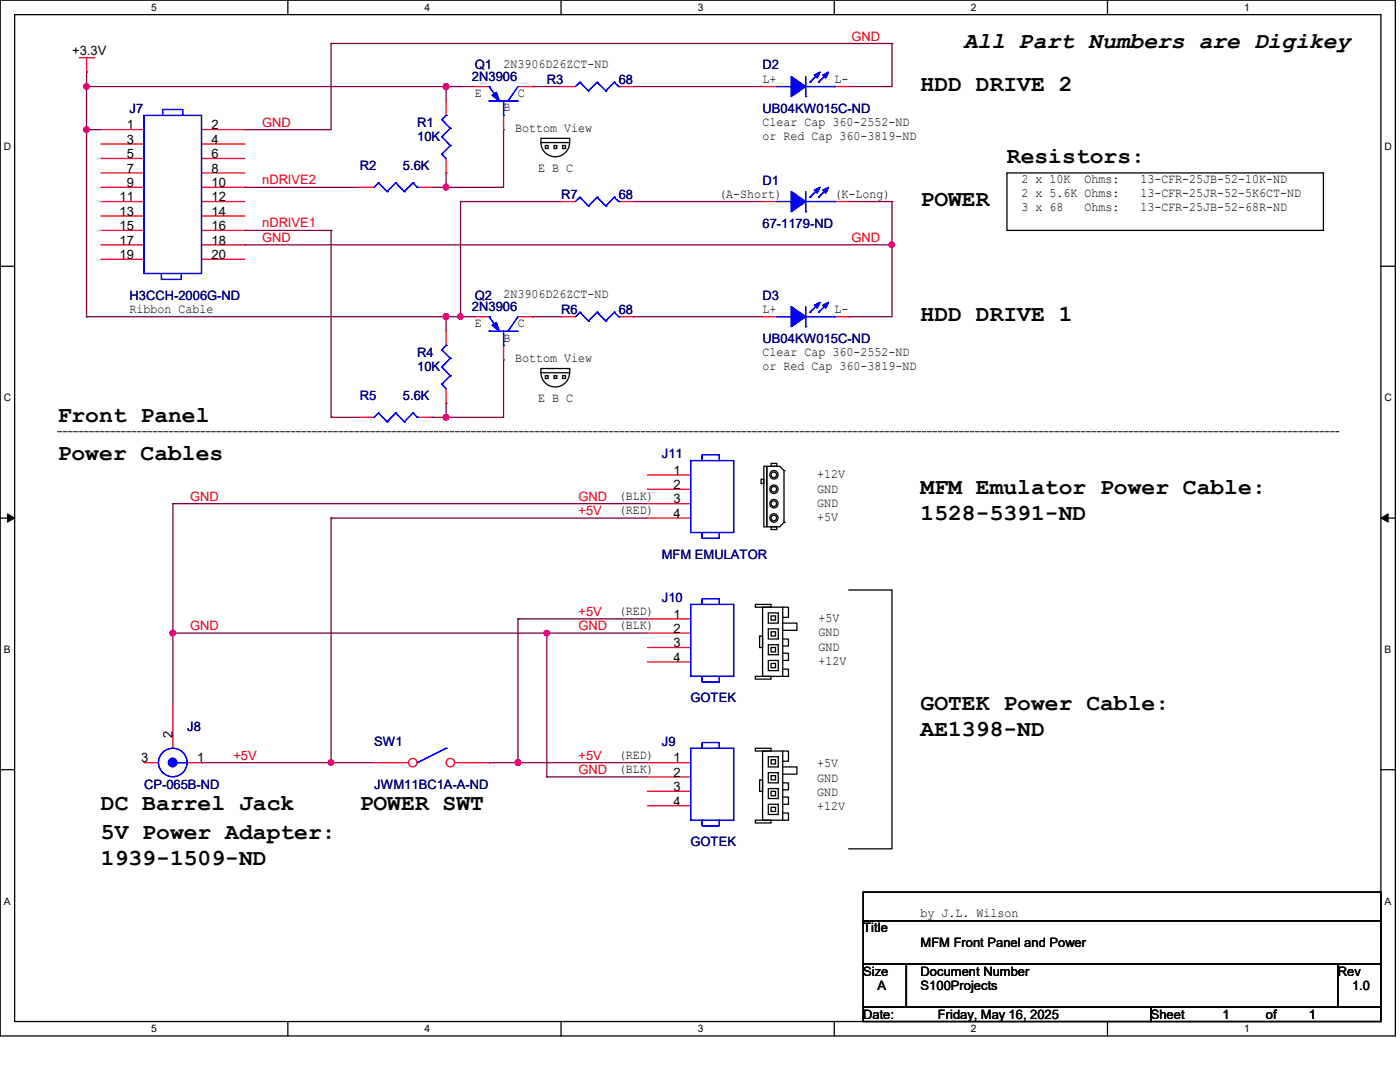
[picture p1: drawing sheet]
<svg xmlns="http://www.w3.org/2000/svg" width="279mm" height="216mm" viewBox="0 0 279 216" stroke-linecap="round" stroke-linejoin="round" font-family="sans-serif">
<path d="M0 0h278.5v206.7h-278.5zM2.9 2.9h272.7v200.9h-272.7z" fill="none" stroke="#000" stroke-width=".25"/>
<g fill="#fff">
<path d="M30.2 .3h1.1v2.3h-1.1z"/>
<path d="M30.2 204.1h1.1v2.3h-1.1z"/>
</g>
<path d="M57.4 0v2.9M57.4 203.8v2.9" fill="none" stroke="#000" stroke-width=".25"/>
<g fill="#fff">
<path d="M84.7 .3h1.1v2.3h-1.1z"/>
<path d="M84.7 204.1h1.1v2.3h-1.1z"/>
</g>
<path d="M112 0v2.9M112 203.8v2.9" fill="none" stroke="#000" stroke-width=".25"/>
<g fill="#fff">
<path d="M139.2 .3h1.1v2.3h-1.1z"/>
<path d="M139.2 204.1h1.1v2.3h-1.1z"/>
</g>
<path d="M166.5 0v2.9M166.5 203.8v2.9" fill="none" stroke="#000" stroke-width=".25"/>
<g fill="#fff">
<path d="M193.8 .3h1.1v2.3h-1.1z"/>
<path d="M193.8 204.1h1.1v2.3h-1.1z"/>
</g>
<path d="M221 0v2.9M221 203.8v2.9" fill="none" stroke="#000" stroke-width=".25"/>
<g fill="#fff">
<path d="M248.3 .3h1.1v2.3h-1.1z"/>
<path d="M248.3 204.1h1.1v2.3h-1.1z"/>
<path d="M.8 28h1.4v2.3h-1.4z"/>
<path d="M276.3 28h1.4v2.3h-1.4z"/>
<path d="M.8 78.2h1.4v2.3h-1.4z"/>
<path d="M276.3 78.2h1.4v2.3h-1.4z"/>
</g>
<path d="M0 53.1h2.9M275.6 53.1h2.9" fill="none" stroke="#000" stroke-width=".25"/>
<g fill="#fff">
<path d="M.8 128.5h1.3v2.2h-1.3z"/>
<path d="M276.3 128.5h1.3v2.2h-1.3z"/>
</g>
<path d="M0 103.4h2.9M275.6 103.4h2.9" fill="none" stroke="#000" stroke-width=".25"/>
<path d="M1.5 102.5l1.4 .9-1.4 .8zM275.6 103.4l1.4-.9v1.7z" fill="#000" stroke="#000" stroke-width=".2"/>
<g fill="#fff">
<path d="M.8 178.7h1.3v2.2h-1.3z"/>
<path d="M276.3 178.7h1.3v2.2h-1.3z"/>
</g>
<g fill="none" stroke="#000" stroke-width=".25">
<path d="M107.9 27.6h5.8v.8h-5.8zM107.9 28.4a2.86 2.86 0 0 0 2.9 2.9 2.86 2.86 0 0 0 2.9-2.9M108.8 29h.6v.6h-.6zM110.6 29h.5v.6h-.5zM112.3 29h.6v.6h-.6zM201 34.5h63.1v11.5h-63.1zM107.9 73.5h5.8v.9h-5.8zM107.9 74.4a2.86 2.86 0 0 0 2.9 2.8 2.86 2.86 0 0 0 2.9-2.8M108.8 75h.6v.5h-.6zM110.6 75h.5v.5h-.5zM112.3 75h.6v.5h-.6zM151.9 95.6h.5v.9h-.5z"/>
<path d="M152.4 93h.6v12.1h-.6zM153.9 92.5h1.1v.5h-1.1zM156.5 93.9l-.9-.9h-2.6v12.1h2.6l.9-.9M156.5 93.9h.1M156.5 93.9v10.3M153.9 105.1h1.1v.6h-1.1zM156.5 104.2h.1M169.4 117.7h8.6v51.7h-8.6M150.7 135h3.2v.5h-3.2zM150.7 120.6h3.2v.6h-3.2zM151.6 126.9h.6v2.3h-.6zM152.2 121.2h4v13.8h-4z"/>
<path d="M153.3 122.3h2v2h-2zM153.3 125.5h2v2h-2zM153.3 128.7h2v1.9h-2zM153.3 131.8h2v2h-2zM153.9 122.9h.9v.8h-.9zM153.9 126.1h.9v.8h-.9zM153.9 129.2h.9v.9h-.9zM153.9 132.4h.9v.8h-.9zM156.2 121.2h1.2v2h-1.2M156.2 124.3h2.8v1.5h-2.8M156.2 127.5h1.2v1.4h-1.2M156.2 130.3h1.2v1.5h-1.2"/>
<path d="M156.2 133.5h1.2v1.5h-1.2M0 153.6h2.9M150.7 149.3h3.2v.6h-3.2zM151.6 155.6h.6v2.3h-.6zM152.2 149.9h4v13.8h-4zM153.3 151h2v2h-2zM153.3 154.2h2v2h-2zM153.3 157.4h2v1.9h-2zM153.9 151.6h.9v.8h-.9zM153.9 154.8h.9v.8h-.9zM153.9 157.9h.9v.9h-.9zM156.2 149.9h1.2v2h-1.2"/>
<path d="M156.2 153h2.8v1.5h-2.8M156.2 156.2h1.2v1.4h-1.2M156.2 159h1.2v1.5h-1.2M275.6 153.6h2.9M150.7 163.7h3.2v.5h-3.2zM153.3 160.5h2v2h-2zM153.9 161.1h.9v.8h-.9zM156.2 162.2h1.2v1.5h-1.2M172.3 178h103.3v5.7h-103.3zM172.3 183.7h103.3v8.7h-103.3zM172.3 192.4h8.6v8.6h-8.6zM180.9 192.4h86.1v8.6h-86.1z"/>
<path d="M267 192.4h8.6v8.6h-8.6zM172.3 201h57.4v2.8h-57.4zM229.7 201h45.9v2.8h-45.9z"/>
<circle cx="154.4" cy="97.6" r=".55"/>
<circle cx="154.4" cy="94.7" r=".55"/>
<circle cx="154.4" cy="94.7" r=".83"/>
<circle cx="154.4" cy="97.6" r=".83"/>
<circle cx="154.4" cy="100.5" r=".55"/>
<circle cx="154.4" cy="103.4" r=".55"/>
<circle cx="154.4" cy="103.4" r=".83"/>
<circle cx="154.4" cy="100.5" r=".83"/>
</g>
<g fill="none" stroke="#800040" stroke-width=".25">
<path d="M17.3 17.3h.1M17.3 14.4h.1M17.3 14.4v48.8M17.3 17.3h77.5M66.1 8.7h.1M66.1 8.7v17.2h-17.2M66.1 8.7h111.9M89 17.3h.1M89 17.3v2.9M106.3 17.3h.1M106.3 17.3h5.7M126.3 17.3h.1"/>
<path d="M126.3 17.3h25.9M169.4 17.3h.1M178 8.7h.1M178 8.7v8.6h-8.6M17.3 25.9h.1M17.3 25.9h2.9M48.9 37.4h.1M48.9 25.9h.1M48.9 37.4h22.9M86.1 37.4h.1M89 34.5h.1M89 37.4h.1"/>
<path d="M89 34.5v2.9M100.5 25.9h.1M100.5 25.9v11.5h-14.4M48.9 46h.1M48.9 48.9h.1M48.9 46h17.2M48.9 48.9h129.1M66.1 46h.1M66.1 46v37.3M91.9 40.2h.1M91.9 40.2v23M91.9 40.2h20.1"/>
<path d="M126.3 40.2h25.9M152.2 40.2h.1M169.4 40.2h.1M169.4 40.2h8.6M178 48.9h.1M178 40.2h.1M178 40.2v23h-8.6M17.3 63.2h.1M17.3 63.2h77.5M89 63.2h.1M89 63.2v2.9M91.9 63.2h.1"/>
<path d="M100.5 71.8h.1M100.5 71.8v11.5h-14.4M106.3 63.2h.1M106.3 63.2h5.7M126.3 63.2h.1M126.3 63.2h25.9M169.4 63.2h.1M66.1 83.3h.1M66.1 83.3h5.7M86.1 83.3h.1M89 80.4h.1M89 83.3h.1"/>
<path d="M89 80.4v2.9M34.5 100.5h.1M34.5 100.5v40.2M34.5 100.5h94.7M66.1 103.4h.1M66.1 103.4v48.8M66.1 103.4h63.1M34.5 126.3h.1M34.5 126.3h94.7M103.4 123.5h.1M103.4 123.5h25.8M103.4 123.5v28.7"/>
<path d="M109.1 126.3h.1M109.1 126.3v28.7M40.2 152.2h.1M40.2 152.2h34.5M66.1 152.2h.1M97.6 152.2h.1M97.6 152.2h31.6M103.4 152.2h.1M109.1 155h.1M109.1 155h20.1"/>
</g>
<g fill="#f0f" stroke="#f0f" stroke-width=".25">
<circle cx="89" cy="17.3" r=".57"/>
<circle cx="17.3" cy="17.3" r=".57"/>
<circle cx="89" cy="37.3" r=".57"/>
<circle cx="89" cy="83.3" r=".57"/>
<circle cx="89" cy="63.2" r=".57"/>
<circle cx="17.3" cy="25.9" r=".57"/>
<circle cx="178" cy="48.8" r=".55"/>
<circle cx="91.9" cy="63.2" r=".55"/>
<circle cx="103.4" cy="152.1" r=".57"/>
<circle cx="66" cy="152.1" r=".55"/>
<circle cx="34.5" cy="126.3" r=".55"/>
<circle cx="109.1" cy="126.3" r=".55"/>
</g>
<g fill="none" stroke="#f00" stroke-width=".25">
<path d="M15.8 11.5h2.9M17.3 14.4h.1M17.3 11.5v2.9M18.7 11.5h.1M94.8 17.3h2.8M103.4 17.3h2.9M112 17.3h2.9M123.5 17.3h2.8M152.2 17.3h2.8M166.5 17.3h2.9M20.2 37.4h8.5M20.2 25.9h8.5"/>
<path d="M20.2 28.7h8.5M20.2 31.6h8.5M20.2 34.5h8.5M40.2 37.4h8.7M40.2 25.9h8.7M40.2 28.7h8.7M40.2 31.6h8.7M40.2 34.5h8.7M71.8 37.4h2.9M83.3 37.4h2.8M89 20.2v2.8M89 31.6v2.9"/>
<path d="M100.5 23v2.9M20.2 40.2h8.5M20.2 43.1h8.5M20.2 46h8.5M20.2 48.9h8.5M20.2 51.7h8.5M40.2 40.2h8.7M40.2 43.1h8.7M40.2 46h8.7M40.2 48.9h8.7M40.2 51.7h8.7M112 40.2h2.9"/>
<path d="M123.5 40.2h2.8M152.2 40.2h2.8M166.5 40.2h2.9M89 66.1v2.8M89 77.6v2.8M94.8 63.2h2.8M100.5 68.9v2.9M103.4 63.2h2.9M112 63.2h2.9M123.5 63.2h2.8M152.2 63.2h2.8M166.5 63.2h2.9"/>
<path d="M129.2 94.8h8.6M129.2 97.6h8.6M129.2 100.5h8.6M129.2 103.4h8.6M129.2 123.5h8.6M129.2 126.3h8.6M129.2 129.2h8.6M129.2 132.1h8.6M28.7 152.2h2.9M34.5 140.7v8.6M37.4 152.2h2.8M129.2 152.2h8.6"/>
<path d="M129.2 155h8.6M129.2 157.9h8.6M129.2 160.8h8.6"/>
</g>
<path d="M11.5 86.1h255.5M267 86.1h.1" fill="none" stroke="#000" stroke-width=".2" stroke-dasharray=".8 .3"/>
<g fill="none" stroke="#00f" stroke-width=".25">
<path d="M97.6 17.3h.1M97.6 17.3l2.1 2.9M103.4 17.3l-2 2.9M115.7 16.4h.1M115.7 16.4l-.8 .9M115.7 16.4l1.7 1.7M117.4 18.1h.1M119.2 16.4h.1M119.2 16.4l-1.8 1.7M119.2 16.4l1.7 1.7M120.9 18.1h.1M122.6 16.4h.1"/>
<path d="M122.6 16.4l-1.7 1.7M122.6 16.4l.9 .9M123.5 17.3h.1M155 17.3h2.9M157.9 17.3h.1M160.8 19.3h.1M160.8 15.3v4M160.8 17.3h5.7M161.6 16.4h.1M163.4 16.4h.1M163.4 14.7l-1.8 1.7M165.1 14.7l-1.7 1.7"/>
<path d="M166.5 17.3h.1M28.7 23h11.5v31.6h-11.5zM32.5 23v-1.2h4v1.2M75.5 36.5h.1M75.5 36.5l-.8 .9M75.5 36.5l1.8 1.7M77.3 38.2h.1M79 36.5h.1M79 36.5l-1.7 1.7M79 36.5l1.7 1.7M80.7 38.2h.1M82.4 36.5h.1"/>
<path d="M82.4 36.5l-1.7 1.7M82.4 36.5l.9 .9M83.3 37.4h.1M88.2 30.8h.1M88.2 27.3h.1M88.2 23.9h.1M88.2 30.8l.8 .8M88.2 27.3l1.7 1.7M88.2 23.9l1.7 1.7M89 23h.1M89 23l-.8 .9M89.9 29h.1"/>
<path d="M89.9 25.6h.1M89.9 25.6l-1.7 1.7M89.9 29l-1.7 1.8M97.6 20.2h.1M97.6 20.2h5.8M100.5 23h.1M100.5 20.2v2.8M101.4 20.2h.1M115.7 39.4h.1M115.7 39.4l-.8 .8M115.7 39.4l1.7 1.7M119.2 39.4h.1"/>
<path d="M119.2 39.4l-1.8 1.7M119.2 39.4l1.7 1.7M122.6 39.4h.1M122.6 39.4l-1.7 1.7M122.6 39.4l.9 .8M160.8 38.2v4M161.6 39.4h.1M163.4 39.4h.1M163.4 37.6l-1.8 1.8M165.1 37.6l-1.7 1.8M32.2 54.6v1.2h4v-1.2M117.4 41.1h.1"/>
<path d="M120.9 41.1h.1M123.5 40.2h.1M155 40.2h2.9M157.9 40.2h.1M160.8 42.2h.1M160.8 40.2h5.7M166.5 40.2h.1M88.2 76.7h.1M88.2 73.2h.1M88.2 69.8h.1M88.2 76.7l.8 .9M88.2 73.2l1.7 1.8"/>
<path d="M88.2 69.8l1.7 1.7M89 68.9h.1M89 68.9l-.8 .9M89.9 75h.1M89.9 71.5h.1M89.9 75l-1.7 1.7M89.9 71.5l-1.7 1.7M97.6 63.2h.1M97.6 66.1h.1M97.6 63.2l2.1 2.9M97.6 66.1h5.8M100.5 68.9h.1"/>
<path d="M100.5 66.1v2.8M101.4 66.1h.1M103.4 63.2l-2 2.9M115.7 62.3h.1M115.7 62.3l-.8 .9M115.7 62.3l1.7 1.8M117.4 64.1h.1M119.2 62.3h.1M119.2 62.3l-1.8 1.8M119.2 62.3l1.7 1.8M120.9 64.1h.1M122.6 62.3h.1"/>
<path d="M122.6 62.3l-1.7 1.8M122.6 62.3l.9 .9M123.5 63.2h.1M155 63.2h2.9M157.9 63.2h.1M160.8 65.2h.1M160.8 61.2v4M160.8 63.2h5.7M161.6 62.3h.1M163.4 62.3h.1M163.4 60.6l-1.8 1.7M165.1 60.6l-1.7 1.7"/>
<path d="M166.5 63.2h.1M137.8 91.9h8.6v14.4h-8.6zM140.1 91.9v-1.1h3.5v1.1M140.1 106.3v1.1h3.5v-1.1M137.8 120.6h8.6v14.4h-8.6zM140.1 135v1.1h3.5v-1.1M140.1 120.6v-1.1h3.5v1.1M35.3 152.2h.1M35.3 152.2h2.1M137.8 149.3h8.6v14.4h-8.6zM140.1 149.3v-1.1h3.5v1.1M140.1 163.7v1.1h3.5v-1.1"/>
<circle cx="34.5" cy="152.1" r="2.85"/>
</g>
<g fill="#00f" stroke="#00f" stroke-width=".25">
<path d="M98.2 64.9l.9-.6 .6 1.8z"/>
<path d="M98.2 19l.9-.6 .6 1.8z"/>
<path d="M157.9 61.2l2.9 2-2.9 2z" fill-rule="evenodd"/>
<path d="M164.2 60.9l1.2-.6-.6 1.2z" fill-rule="evenodd"/>
<path d="M162.5 60.9l1.2-.6-.6 1.2z" fill-rule="evenodd"/>
<path d="M157.9 61.2l2.9 2-2.9 2z" fill-rule="evenodd"/>
<path d="M164.2 60.9l1.2-.6-.6 1.2z" fill-rule="evenodd"/>
<path d="M162.5 60.9l1.2-.6-.6 1.2z" fill-rule="evenodd"/>
<path d="M157.9 38.2l2.9 2-2.9 2z" fill-rule="evenodd"/>
<path d="M164.2 37.9l1.2-.5-.6 1.1z" fill-rule="evenodd"/>
<path d="M162.5 37.9l1.2-.5-.6 1.1z" fill-rule="evenodd"/>
<path d="M157.9 38.2l2.9 2-2.9 2z" fill-rule="evenodd"/>
<path d="M164.2 37.9l1.2-.5-.6 1.1z" fill-rule="evenodd"/>
<path d="M162.5 37.9l1.2-.5-.6 1.1z" fill-rule="evenodd"/>
<path d="M157.9 15.3l2.9 2-2.9 2z" fill-rule="evenodd"/>
<path d="M164.2 15l1.2-.6-.6 1.1z" fill-rule="evenodd"/>
<path d="M162.5 15l1.2-.6-.6 1.1z" fill-rule="evenodd"/>
<path d="M157.9 15.3l2.9 2-2.9 2z" fill-rule="evenodd"/>
<path d="M164.2 15l1.2-.6-.6 1.1z" fill-rule="evenodd"/>
<path d="M162.5 15l1.2-.6-.6 1.1z" fill-rule="evenodd"/>
<circle cx="34.5" cy="152.1" r=".85"/>
</g>
<circle cx="82.4" cy="152.2" r=".85" fill="#fff" stroke="#f00" stroke-width=".25"/>
<path d="M74.7 152.2h6.8" fill="none" stroke="#f00" stroke-width=".25"/>
<circle cx="89.9" cy="152.2" r=".85" fill="#fff" stroke="#f00" stroke-width=".25"/>
<path d="M71.8 83.3h2.9M83.3 83.3h2.8M90.8 152.2h6.8" fill="none" stroke="#f00" stroke-width=".25"/>
<g fill="none" stroke="#00f" stroke-width=".25">
<path d="M75.5 82.4h.1M75.5 82.4l-.8 .9M75.5 82.4l1.8 1.8M77.3 84.2h.1M79 82.4h.1M79 82.4l-1.7 1.8M79 82.4l1.7 1.8M80.7 84.2h.1M82.4 82.4h.1M82.4 82.4l-1.7 1.8M82.4 82.4l.9 .9M83.3 83.3h.1"/>
<path d="M89 149.3h.1M89 149.3l-5.7 2.9"/>
</g>
<g fill="#f0f" stroke="#f0f" stroke-width=".25">
<circle cx="89" cy="17.3" r=".57"/>
<circle cx="17.3" cy="17.3" r=".57"/>
<circle cx="89" cy="37.3" r=".57"/>
<circle cx="89" cy="83.3" r=".57"/>
<circle cx="89" cy="63.2" r=".57"/>
<circle cx="17.3" cy="25.9" r=".57"/>
<circle cx="178" cy="48.8" r=".55"/>
<circle cx="91.9" cy="63.2" r=".55"/>
<circle cx="103.4" cy="152.1" r=".57"/>
<circle cx="66" cy="152.1" r=".55"/>
<circle cx="34.5" cy="126.3" r=".55"/>
<circle cx="109.1" cy="126.3" r=".55"/>
</g>
<g font-size="4.6">
<text x="192.4" y="9.7">All Part Numbers are Digikey</text>
<text x="183.7" y="18.2">HDD DRIVE 2</text>
<text x="201" y="32.6">Resistors:</text>
<text x="183.7" y="41.2">POWER</text>
<text x="183.7" y="64.1">HDD DRIVE 1</text>
<text x="11.5" y="84.2">Front Panel</text>
<text x="11.5" y="91.7">Power Cables</text>
<text x="183.7" y="98.6">MFM Emulator Power Cable:</text>
<text x="183.7" y="103.8">1528-5391-ND</text>
<text x="183.7" y="141.6">GOTEK Power Cable:</text>
<text x="183.7" y="146.8">AE1398-ND</text>
<text x="20.2" y="161.7">DC Barrel Jack</text>
<text x="71.8" y="161.7">POWER SWT</text>
<text x="20.2" y="167.5">5V Power Adapter:</text>
<text x="20.2" y="172.6">1939-1509-ND</text>
</g>
<g font-size="2.6">
<text x="14.4" y="11">+3.3V</text>
<text x="100.5" y="13.6">2N3906D26ZCT-ND</text>
<text x="152.2" y="16.5">L+</text>
<text x="166.5" y="16.5">L-</text>
<text x="94.8" y="19.3">E</text>
<text x="100.5" y="22.2">B</text>
<text x="103.4" y="19.3">C</text>
<text x="25.3" y="25.8">1</text>
<text x="25.3" y="28.7">3</text>
<text x="42.2" y="25.8">2</text>
<text x="42.2" y="28.7">4</text>
<text x="102.8" y="26.2">Bottom View</text>
<text x="152.2" y="25.1">Clear Cap 360-2552-ND</text>
<text x="152.2" y="27.9">or Red Cap 360-3819-ND</text>
<text x="25.3" y="31.6">5</text>
<text x="25.3" y="34.5">7</text>
<text x="42.2" y="31.6">6</text>
<text x="42.2" y="34.5">8</text>
<text x="107.4" y="34.3">E B C</text>
<text x="23.9" y="40.2">11</text>
<text x="25.3" y="37.3">9</text>
<text x="42.2" y="37.3">10</text>
<text x="42.2" y="40.2">12</text>
<text x="143.6" y="39.5">(A-Short)</text>
<text x="166.5" y="39.5">(K-Long)</text>
<text x="203.8" y="36.6">2 x 10K</text>
<text x="203.8" y="39.4">2 x 5.6K Ohms:</text>
<text x="216.4" y="36.6">Ohms:</text>
<text x="227.6" y="36.6">13-CFR-25JB-52-10K-ND</text>
<text x="227.6" y="39.4">13-CFR-25JR-52-5K6CT-ND</text>
<text x="23.9" y="43.1">13</text>
<text x="23.9" y="45.9">15</text>
<text x="42.2" y="43.1">14</text>
<text x="42.2" y="45.9">16</text>
<text x="203.8" y="42.2">3 x 68</text>
<text x="216.4" y="42.2">Ohms:</text>
<text x="227.6" y="42.2">13-CFR-25JB-52-68R-ND</text>
<text x="23.9" y="48.8">17</text>
<text x="23.9" y="51.7">19</text>
<text x="42.2" y="48.8">18</text>
<text x="42.2" y="51.7">20</text>
<text x="100.5" y="59.5">2N3906D26ZCT-ND</text>
<text x="25.9" y="62.4">Ribbon Cable</text>
<text x="94.8" y="65.3">E</text>
<text x="103.4" y="65.3">C</text>
<text x="152.2" y="62.4">L+</text>
<text x="166.5" y="62.4">L-</text>
<text x="100.5" y="68.2">B</text>
<text x="152.2" y="71">Clear Cap 360-2552-ND</text>
<text x="102.8" y="72.2">Bottom View</text>
<text x="152.2" y="73.9">or Red Cap 360-3819-ND</text>
<text x="107.4" y="80.2">E B C</text>
<text x="134.4" y="94.7">1</text>
<text x="163.1" y="95.4">+12V</text>
<text x="123.5" y="99.7">(BLK)</text>
<text x="134.4" y="97.6">2</text>
<text x="134.4" y="100.5">3</text>
<text x="163.1" y="98.3">GND</text>
<text x="163.1" y="101.1">GND</text>
<text x="123.5" y="102.6">(RED)</text>
<text x="134.4" y="103.3">4</text>
<text x="163.1" y="104">+5V</text>
<text x="123.5" y="125.6">(BLK)</text>
<text x="123.5" y="122.7">(RED)</text>
<text x="134.4" y="123.4">1</text>
<text x="163.4" y="124.1">+5V</text>
<text x="134.4" y="126.3">2</text>
<text x="134.4" y="129.2">3</text>
<text x="163.4" y="129.8">GND</text>
<text x="163.4" y="127">GND</text>
<text x="134.4" y="132">4</text>
<text x="163.4" y="132.7">+12V</text>
<text x="34.5" y="147.3" transform="rotate(-90 34.5 147.3)">2</text>
<text x="28.2" y="152.1">3</text>
<text x="39.4" y="152.1">1</text>
<text x="123.5" y="154.3">(BLK)</text>
<text x="123.5" y="151.4">(RED)</text>
<text x="134.4" y="152.1">1</text>
<text x="134.4" y="155">2</text>
<text x="163.1" y="156">GND</text>
<text x="163.1" y="153.1">+5V</text>
<text x="134.4" y="157.9">3</text>
<text x="134.4" y="160.7">4</text>
<text x="163.1" y="161.7">+12V</text>
<text x="163.1" y="158.8">GND</text>
<text x="183.7" y="183">by J.L. Wilson</text>
<text x="172.3" y="186.1">Title</text>
<text x="183.7" y="188.9">MFM Front Panel and Power</text>
<text x="172.3" y="194.7">Size</text>
<text x="175.1" y="197.6">A</text>
<text x="183.7" y="194.7">Document Number</text>
<text x="183.7" y="197.6">S100Projects</text>
<text x="267" y="194.7">Rev</text>
<text x="269.8" y="197.6">1.0</text>
<text x="172.3" y="203.3">Date:</text>
<text x="187.2" y="203.3">Friday, May 16, 2025</text>
<text x="229.7" y="203.3">Sheet</text>
<text x="244" y="203.3">1</text>
<text x="252.6" y="203.3">of</text>
<text x="261.2" y="203.3">1</text>
</g>
<g font-size="2.6" fill="#f00">
<text x="170" y="8.1">GND</text>
<text x="52.3" y="25.3">GND</text>
<text x="52.3" y="36.8">nDRIVE2</text>
<text x="52.3" y="45.4">nDRIVE1</text>
<text x="52.3" y="48.3">GND</text>
<text x="170" y="48.3">GND</text>
<text x="38" y="99.9">GND</text>
<text x="115.4" y="99.9">GND</text>
<text x="115.4" y="102.8">+5V</text>
<text x="38" y="125.7">GND</text>
<text x="115.4" y="122.9">+5V</text>
<text x="115.4" y="125.7">GND</text>
<text x="46.6" y="151.6">+5V</text>
<text x="115.4" y="151.6">+5V</text>
<text x="115.4" y="154.4">GND</text>
</g>
<g font-size="2.6" fill="#000080">
<text x="94.2" y="16.2">2N3906</text>
<text x="94.8" y="13.8">Q1</text>
<text x="109.1" y="16.7">R3</text>
<text x="123.5" y="16.7">68</text>
<text x="152.2" y="13.8">D2</text>
<text x="25.9" y="22.5">J7</text>
<text x="152.2" y="22.5">UB04KW015C-ND</text>
<text x="83.3" y="25.4">R1</text>
<text x="83.3" y="28.2">10K</text>
<text x="71.8" y="34">R2</text>
<text x="80.4" y="34">5.6K</text>
<text x="112" y="39.7">R7</text>
<text x="123.5" y="39.7">68</text>
<text x="152.2" y="36.8">D1</text>
<text x="152.2" y="45.4">67-1179-ND</text>
<text x="25.9" y="59.8">H3CCH-2006G-ND</text>
<text x="94.8" y="59.8">Q2</text>
<text x="152.2" y="59.8">D3</text>
<text x="94.2" y="62.1">2N3906</text>
<text x="112" y="62.7">R6</text>
<text x="123.5" y="62.7">68</text>
<text x="83.3" y="71.2">R4</text>
<text x="152.2" y="68.4">UB04KW015C-ND</text>
<text x="83.3" y="74.1">10K</text>
<text x="71.8" y="79.9">R5</text>
<text x="80.4" y="79.9">5.6K</text>
<text x="132.1" y="91.4">J11</text>
<text x="132.1" y="111.5">MFM EMULATOR</text>
<text x="132.1" y="120.1">J10</text>
<text x="137.8" y="140.2">GOTEK</text>
<text x="37.4" y="145.9">J8</text>
<text x="74.7" y="148.8">SW1</text>
<text x="132.1" y="148.8">J9</text>
<text x="28.7" y="157.4">CP-065B-ND</text>
<text x="74.7" y="157.4">JWM11BC1A-A-ND</text>
<text x="137.8" y="168.9">GOTEK</text>
</g>
<g font-size="2.1">
<text x="30.2" y="2.2">5</text>
<text x="84.7" y="2.2">4</text>
<text x="139.2" y="2.2">3</text>
<text x="193.8" y="2.2">2</text>
<text x="248.3" y="2.2">1</text>
<text x=".8" y="29.8">D</text>
<text x="276.3" y="29.8">D</text>
<text x=".8" y="80.1">C</text>
<text x="276.3" y="80.1">C</text>
<text x=".8" y="130.3">B</text>
<text x="276.3" y="130.3">B</text>
<text x=".8" y="180.5">A</text>
<text x="276.3" y="180.5">A</text>
<text x="30.2" y="206">5</text>
<text x="84.7" y="206">4</text>
<text x="139.2" y="206">3</text>
<text x="193.8" y="206">2</text>
<text x="248.3" y="206">1</text>
</g>
</svg>
